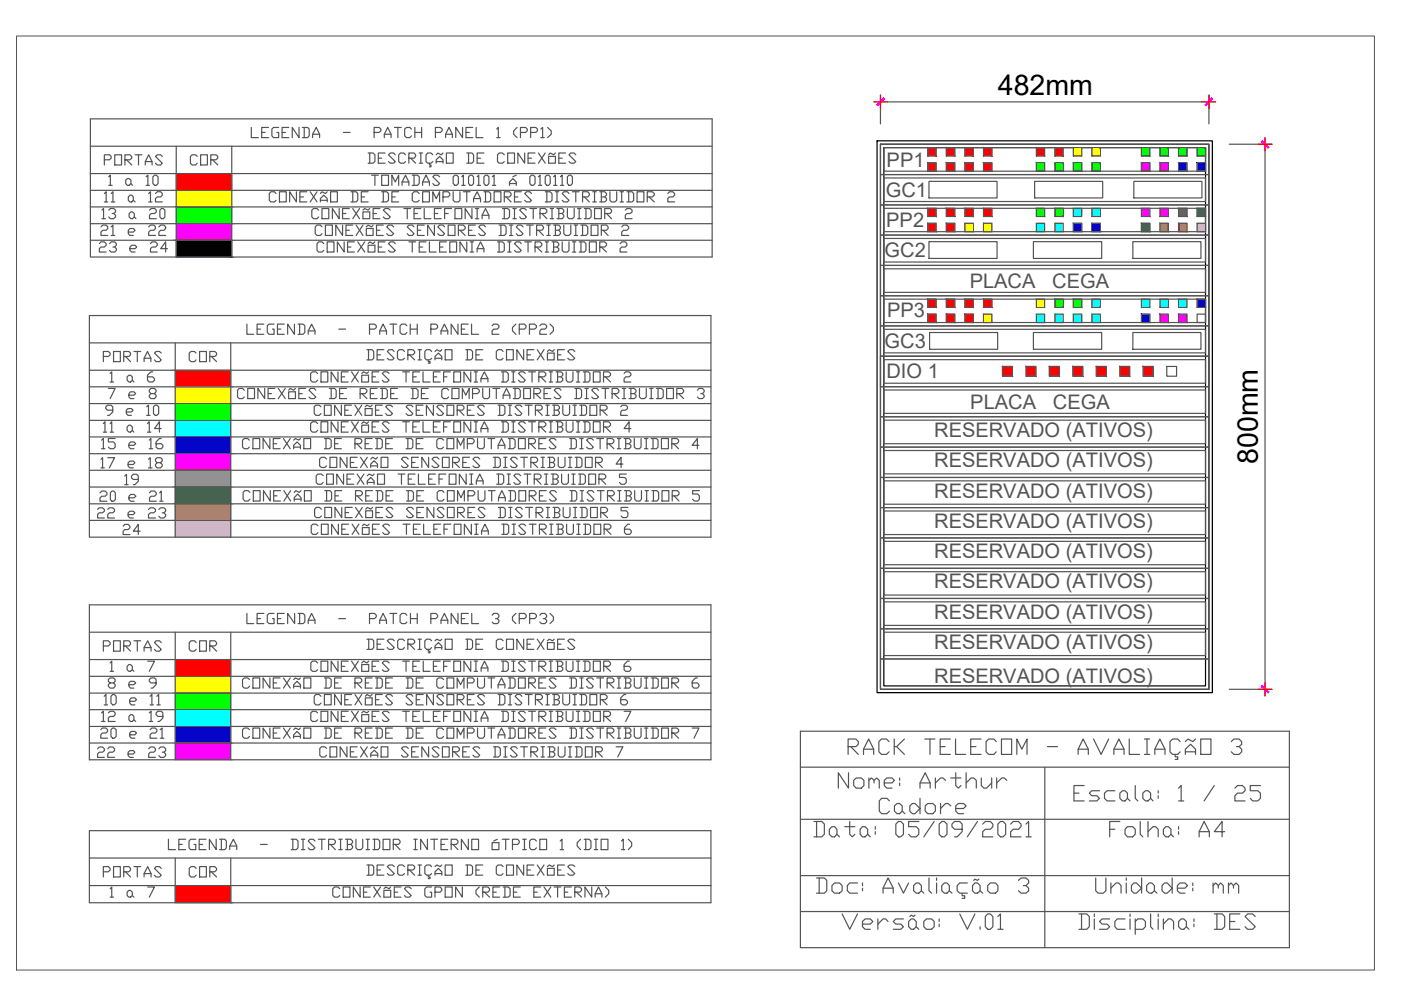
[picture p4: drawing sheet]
<svg xmlns="http://www.w3.org/2000/svg" width="297mm" height="210mm" viewBox="0 0 297 210" stroke-linecap="round" stroke-linejoin="round" font-family="sans-serif">
<!-- layer: PAREDE -->
<path d="M186 29.9h71v117h-71zM186.7 30.6h69.6v115.5h-69.6zM187.4 31.3h68.2v114.1h-68.2z" fill="none" stroke="#000" stroke-width=".25"/>
<!-- layer: COTAS -->
<g fill="none" stroke="#545454" stroke-width=".25">
<path d="M19.2 25.2h131.8v29.3h-131.8zM19.2 31h131.8M19.2 36.8h131.8M37.4 31v23.5M49.1 31v23.5M78 32.4h1.1l.4 .4v1.5l-.4 .3h-1.1M78.4 32.4v2.2M80.2 33.5h.7M81.6 32.4h-1.4v2.2M83.8 32.8l-.3-.4h-.8l-.3 .4 1.4 1.5-.3 .3h-.8l-.3-.3M86 32.8l-.4-.4h-.7l-.4 .4v1.5l.4 .3h.7l.4-.3M86.7 33.5h1.1l.3-.3v-.4l-.3-.4h-1.1v2.2"/>
<path d="M87.1 33.5l1 1.1M88.9 32.4h.7M89.2 32.4v2.2M91.8 32.8l-.4-.4h-.7l-.4 .4v1.5l.4 .3h.7l.4-.3M92.5 34.6v-.7l.7-.7 .7 .7v.7M92.5 34.3h1.4M93.9 32.4l-.4 .4-.7-.4-.3 .4M94.6 32.4h1.5v2.2h-1.5zM99 32.4h1.1l.3 .4v1.5l-.3 .3h-1.1M99.3 32.4v2.2M101.2 33.5h.7M102.6 32.4h-1.4v2.2"/>
<path d="M106.9 32.8l-.4-.4h-.7l-.3 .4v1.5l.3 .3h.7l.4-.3M107.6 32.4h1.5v2.2h-1.5zM111.2 32.4v2.2l-1.4-2.2v2.2M112 33.5h.7M113.4 32.4h-1.4v2.2M114.2 32.4l1.4 2.2M115.6 32.4l-1.4 2.2M116.3 33.2h1.5v1.4h-1.5zM117.8 32.4l-.4 .4-.7-.4-.4 .4M118.5 33.5h.7M119.9 32.4h-1.4v2.2M122.1 32.8l-.4-.4h-.7l-.4 .4 1.5 1.5-.4 .3h-.7l-.4-.3"/>
<path d="M186.7 30.6h69.6v6.4h-69.6zM186.7 37h69.6v6.4h-69.6zM186.7 20.2v6.1M187.4 31.3h68.2v5h-68.2zM187.4 37.7h68.2v5h-68.2zM188.1 21.6h66.7M196.7 34.5h1.8v1.8h-1.8zM196.7 31.3h1.8v1.8h-1.8zM197 38.5h14.4v3.5h-14.4zM200.6 31.3h1.8v1.8h-1.8zM200.6 34.5h1.8v1.8h-1.8zM204.6 34.5h1.8v1.8h-1.8z"/>
<path d="M204.6 31.3h1.8v1.8h-1.8zM208.5 31.3h1.8v1.8h-1.8zM208.5 34.5h1.8v1.8h-1.8zM219.4 38.5h14.4v3.5h-14.4zM219.7 34.5h1.8v1.8h-1.8zM219.7 31.3h1.8v1.8h-1.8zM223.7 31.3h1.7v1.8h-1.7zM223.7 34.5h1.7v1.8h-1.7zM227.6 34.5h1.7v1.8h-1.7zM227.6 31.3h1.7v1.8h-1.7zM231.5 31.3h1.8v1.8h-1.8zM231.5 34.5h1.8v1.8h-1.8z"/>
<path d="M240.4 38.5h14.4v3.5h-14.4zM242 34.5h1.8v1.8h-1.8zM242 31.3h1.8v1.8h-1.8zM245.9 31.3h1.8v1.8h-1.8zM245.9 34.5h1.8v1.8h-1.8zM249.9 34.5h1.8v1.8h-1.8zM249.9 31.3h1.8v1.8h-1.8zM253.8 31.3h1.8v1.8h-1.8zM253.8 34.5h1.8v1.8h-1.8zM256.3 20.2v6.1M260.6 30.6h9.1M268.2 32v112.7"/>
<path d="M19.2 40.4h131.8M19.2 43.9h131.8M19.2 47.4h131.8M19.2 50.9h131.8M186.7 43.4h69.6v6.4h-69.6zM186.7 49.8h69.6v6.5h-69.6zM186.7 56.3h69.6v6.4h-69.6zM187.4 44.2h68.2v4.9h-68.2zM187.4 50.6h68.2v5h-68.2zM187.4 57h68.2v5h-68.2zM196.7 47.3h1.8v1.8h-1.8zM196.7 44.2h1.8v1.7h-1.8z"/>
<path d="M197 51.2h14.4v3.6h-14.4zM200.6 44.2h1.8v1.7h-1.8zM200.6 47.3h1.8v1.8h-1.8zM204.6 47.3h1.8v1.8h-1.8zM204.6 44.2h1.8v1.7h-1.8zM208.5 44.2h1.8v1.7h-1.8zM208.5 47.3h1.8v1.8h-1.8zM219.1 51.2h14.5v3.6h-14.5zM219.7 47.3h1.8v1.8h-1.8zM219.7 44.2h1.8v1.7h-1.8zM223.7 44.2h1.7v1.7h-1.7zM223.7 47.3h1.7v1.8h-1.7z"/>
<path d="M227.6 47.3h1.7v1.8h-1.7zM227.6 44.2h1.7v1.7h-1.7zM231.5 44.2h1.8v1.7h-1.8zM231.5 47.3h1.8v1.8h-1.8zM240.2 51.2h14.4v3.6h-14.4zM242 47.3h1.8v1.8h-1.8zM242 44.2h1.8v1.7h-1.8zM245.9 44.2h1.8v1.7h-1.8zM245.9 47.3h1.8v1.8h-1.8zM249.9 47.3h1.8v1.8h-1.8zM249.9 44.2h1.8v1.7h-1.8zM253.8 44.2h1.8v1.7h-1.8z"/>
<path d="M253.8 47.3h1.8v1.8h-1.8zM19 66.9h131.7v47h-131.7zM19 72.7h131.7M19 78.5h131.7M37.2 72.7v41.2M48.9 72.7v41.2M77.8 74.1h1.1l.3 .4v1.5l-.3 .3h-1.1M78.1 74.1v2.2M80 75.2h.7M81.4 74.1h-1.4v2.2M83.6 74.5l-.4-.4h-.7l-.4 .4 1.5 1.5-.4 .3h-.7l-.4-.3M85.8 74.5l-.4-.4h-.7l-.4 .4v1.5l.4 .3h.7l.4-.3"/>
<path d="M86.5 75.2h1l.4-.3v-.4l-.4-.4h-1v2.2M86.8 75.2l1.1 1.1M88.6 74.1h.8M89 74.1v2.2M91.5 74.5l-.3-.4h-.8l-.3 .4v1.5l.3 .3h.8l.3-.3M92.2 76.3v-.7l.7-.7 .8 .7v.7M92.2 76h1.5M93.7 74.1l-.4 .4-.7-.4-.4 .4M94.4 74.1h1.4v2.2h-1.4zM98.7 74.1h1.1l.4 .4v1.5l-.4 .3h-1.1M99.1 74.1v2.2M100.9 75.2h.7"/>
<path d="M102.3 74.1h-1.4v2.2M106.7 74.5l-.4-.4h-.7l-.4 .4v1.5l.4 .3h.7l.4-.3M107.4 74.1h1.4v2.2h-1.4zM111 74.1v2.2l-1.4-2.2v2.2M111.7 75.2h.8M113.2 74.1h-1.5v2.2M113.9 74.1l1.4 2.2M115.3 74.1l-1.4 2.2M116.1 74.9h1.4v1.4h-1.4zM117.5 74.1l-.3 .4-.8-.4-.3 .4M118.2 75.2h.7M119.7 74.1h-1.5v2.2"/>
<path d="M121.9 74.5l-.4-.4h-.7l-.4 .4 1.5 1.5-.4 .3h-.7l-.4-.3M186.7 62.7h69.6v6.4h-69.6zM186.7 69.1h69.6v6.4h-69.6zM186.7 75.5h69.6v6.5h-69.6zM187.4 63.4h68.2v5h-68.2zM187.4 69.8h68.2v5h-68.2zM187.4 76.3h68.2v5h-68.2zM196.7 66.6h1.8v1.8h-1.8zM196.7 63.4h1.8v1.8h-1.8zM197.1 70.5h14.4v3.6h-14.4zM200.6 63.4h1.8v1.8h-1.8zM200.6 66.6h1.8v1.8h-1.8z"/>
<path d="M204.6 66.6h1.8v1.8h-1.8zM204.6 63.4h1.8v1.8h-1.8zM208.5 63.4h1.8v1.8h-1.8zM208.5 66.6h1.8v1.8h-1.8zM212.5 77.7h2.2v2.1h-2.2zM217.5 77.7h2.1v2.1h-2.1zM219.1 70.5h14.5v3.6h-14.5zM219.7 66.6h1.8v1.8h-1.8zM219.7 63.4h1.8v1.8h-1.8zM222.5 77.7h2.1v2.1h-2.1zM223.7 63.4h1.7v1.8h-1.7zM223.7 66.6h1.7v1.8h-1.7z"/>
<path d="M227.5 77.7h2.1v2.1h-2.1zM227.6 66.6h1.7v1.8h-1.7zM227.6 63.4h1.7v1.8h-1.7zM231.5 63.4h1.8v1.8h-1.8zM231.5 66.6h1.8v1.8h-1.8zM232.4 77.7h2.2v2.1h-2.2zM237.4 77.7h2.1v2.1h-2.1zM240.2 70.5h14.4v3.6h-14.4zM242 66.6h1.8v1.8h-1.8zM242 63.4h1.8v1.8h-1.8zM242.4 77.7h2.1v2.1h-2.1zM245.9 63.4h1.8v1.8h-1.8z"/>
<path d="M245.9 66.6h1.8v1.8h-1.8zM247.4 77.7h2.1v2.1h-2.1zM249.9 66.6h1.8v1.8h-1.8zM249.9 63.4h1.8v1.8h-1.8zM253.8 63.4h1.8v1.8h-1.8zM253.8 66.6h1.8v1.8h-1.8zM19 82h131.7M19 85.6h131.7M19 89.1h131.7M19 92.6h131.7M19 96.2h131.7M19 99.7h131.7"/>
<path d="M186.7 82h69.6v6.4h-69.6zM186.7 88.4h69.6v6.4h-69.6zM186.7 94.8h69.6v6.4h-69.6zM187.4 82.7h68.2v4.9h-68.2zM187.4 89.1h68.2v5h-68.2zM187.4 95.5h68.2v5h-68.2zM19 103.3h131.7M19 106.8h131.7M19 110.3h131.7M186.7 101.2h69.6v6.4h-69.6zM186.7 107.6h69.6v6.5h-69.6zM186.7 114.1h69.6v6.4h-69.6z"/>
<path d="M187.4 102h68.2v4.9h-68.2zM187.4 108.3h68.2v5h-68.2zM187.4 114.8h68.2v4.9h-68.2zM19 128.2h131.7v32.9h-131.7zM19 134h131.7M19 139.8h131.7M37.2 134v27.1M48.9 134v27.1M77.8 135.5h1.1l.3 .4v1.4l-.3 .4h-1.1M78.2 135.5v2.2M80 136.6h.7M81.4 135.5h-1.4v2.2"/>
<path d="M83.6 135.9l-.4-.4h-.7l-.4 .4 1.5 1.4-.4 .4h-.7l-.4-.4M85.8 135.9l-.4-.4h-.7l-.4 .4v1.4l.4 .4h.7l.4-.4M86.5 136.6h1l.4-.4v-.3l-.4-.4h-1v2.2M86.8 136.6l1.1 1.1M88.6 135.5h.8M89 135.5v2.2M91.5 135.9l-.3-.4h-.7l-.4 .4v1.4l.4 .4h.7l.3-.4M92.2 137.7v-.7l.7-.8 .8 .8v.7M92.2 137.3h1.5M93.7 135.5l-.4 .4-.7-.4-.4 .4M94.4 135.5h1.5v2.2h-1.5zM98.7 135.5h1.1l.4 .4v1.4l-.4 .4h-1.1"/>
<path d="M99.1 135.5v2.2M100.9 136.6h.7M102.3 135.5h-1.4v2.2M106.7 135.9l-.4-.4h-.7l-.4 .4v1.4l.4 .4h.7l.4-.4M107.4 135.5h1.5v2.2h-1.5zM111 135.5v2.2l-1.4-2.2v2.2M111.7 136.6h.8M113.2 135.5h-1.5v2.2M113.9 135.5l1.4 2.2M115.3 135.5l-1.4 2.2M116.1 136.2h1.4v1.5h-1.4zM117.5 135.5l-.3 .4-.8-.4-.3 .4"/>
<path d="M118.2 136.6h.7M119.7 135.5h-1.5v2.2M121.9 135.9l-.4-.4h-.7l-.4 .4 1.5 1.4-.4 .4h-.7l-.4-.4M186.7 120.5h69.6v6.4h-69.6zM186.7 126.9h69.6v6.4h-69.6zM186.7 133.3h69.6v6.4h-69.6zM186.7 139.7h69.6v6.4h-69.6zM187.4 121.2h68.2v5h-68.2zM187.4 127.6h68.2v5h-68.2zM187.4 134h68.2v5h-68.2zM19 143.4h131.7M19 147h131.7"/>
<path d="M19 150.5h131.7M19 154h131.7M19 157.5h131.7M169.7 155h103.7v45.9h-103.7zM260.6 146.1h9.1M19 176.1h131.7v15.3h-131.7zM169.7 162.7h103.7M169.7 173.7h103.7M179.9 163.8v3.3l-2.2-3.3v3.3M181 165.5l.5-.6h1.1l.6 .6v1.1l-.6 .5h-1.1l-.5-.5zM184.2 165.5l.6-.6 .5 .6v.5M184.2 164.9v2.2"/>
<path d="M185.3 165.5l.6-.6 .5 .6v1.6M187.5 166h1.6l.5-.5-.5-.6h-1.1l-.5 .6v1.1l.5 .5h1.1M188.6 169.8l-.6-.5h-1.1l-.5 .5v2.2l.5 .5h1.1l.6-.5M189.6 170.9l.6-.5h.5l.6 .5v1.1l-.6 .5h-.5l-.6-.5zM190.7 164.9v.6M190.7 166v.6M192.9 170.9l.5-.5h.6l1.1 1-1.1 1.1h-.6l-.5-.5zM195.1 167.1v-1.1l1.1-2.2 1 2.2v1.1M195.1 166h2.1M195.1 169.3v3.2M196.2 170.9l.5-.5h1.1l.5 .5v1.1l-.5 .5h-1.1l-.5-.5zM198.3 164.9v2.2"/>
<path d="M199.4 170.4v2.1M200.5 165.5l-.6-.6h-.5l-1.1 1.1M201.6 170.9l-.6-.5h-.5l-1.1 1M202.6 163.8v2.8l.6 .5 .5-.5M202.6 171.4h1.7l.5-.5-.5-.5h-1.1l-.6 .5v1.1l.6 .5h1.1M204.8 166l1.1-1.1h.5l.6 .6v1.6M204.8 163.8v3.3M208.1 164.9v1.7l.5 .5h.6l1.1-1.1M210.3 164.9v2.2M211.3 164.9v2.2M213.5 165.5l-.6-.6h-.5l-1.1 1.1M221.5 162.7v38.2"/>
<path d="M19 181.9h131.7M19 187.8h131.7M37.2 181.9v9.5M48.9 181.9v9.5M77.8 183.4h1.1l.3 .3v1.5l-.3 .4h-1.1M78.2 183.4v2.2M80 184.5h.7M81.4 183.4h-1.4v2.2M83.6 183.7l-.4-.3h-.7l-.4 .3 1.5 1.5-.4 .4h-.7l-.4-.4M85.8 183.7l-.4-.3h-.7l-.4 .3v1.5l.4 .4h.7l.4-.4M86.5 184.5h1l.4-.4v-.4l-.4-.3h-1v2.2M86.8 184.5l1.1 1.1"/>
<path d="M88.6 183.4h.8M89 183.4v2.2M91.5 183.7l-.3-.3h-.7l-.4 .3v1.5l.4 .4h.7l.3-.4M92.2 185.6v-.8l.7-.7 .8 .7v.8M92.2 185.2h1.5M93.7 183.4l-.4 .3-.7-.3-.4 .3M94.4 183.4h1.5v2.2h-1.5zM98.7 183.4h1.1l.4 .3v1.5l-.4 .4h-1.1M99.1 183.4v2.2M100.9 184.5h.7M102.3 183.4h-1.4v2.2M106.7 183.7l-.4-.3h-.7l-.4 .3v1.5l.4 .4h.7l.4-.4"/>
<path d="M107.4 183.4h1.5v2.2h-1.5zM111 183.4v2.2l-1.4-2.2v2.2M111.7 184.5h.8M113.2 183.4h-1.5v2.2M113.9 183.4l1.4 2.2M115.3 183.4l-1.4 2.2M116.1 184.1h1.4v1.5h-1.4zM117.5 183.4l-.3 .3-.8-.3-.3 .3M118.2 184.5h.7M119.7 183.4h-1.5v2.2M121.9 183.7l-.4-.3h-.7l-.4 .3 1.5 1.5-.4 .4h-.7l-.4-.4M169.7 185.6h103.7"/>
<path d="M169.7 193.3h103.7M228.8 193.8h1.6l.6 .5v2.2l-.6 .5h-1.6M229.3 193.8v3.2M232 193.8v.5M232 194.8v2.2M235.3 194.8h-1.6l-.6 .6 .6 .5h1l.6 .6-.6 .5h-1.6M238.5 194.8h-1.6l-.5 .6v1.1l.5 .5h1.6M239.6 193.8v.5M239.6 194.8v2.2M240.7 195.4l.5-.6h1.1l.6 .6v1.1l-.6 .5h-1.6M240.7 194.8v3.3M244 193.8v2.7l.5 .5"/>
<path d="M245.6 193.8v.5M245.6 194.8v2.2M246.7 195.9l1-1.1h.6l.5 .6v1.6M246.7 194.8v2.2M249.9 195.4l.5-.6h.6l.5 .6v1.1l-.5 .5h-.6l-.5-.5zM251.5 196.5l.6 .5M253.1 194.8v.6M253.1 195.9v.6M257.5 193.8h1.6l.6 .5v2.2l-.6 .5h-1.6M258 193.8v3.2M260.7 195.4h1.1M262.9 193.8h-2.2v3.2h2.2"/>
<path d="M266.1 194.3l-.5-.5h-1.1l-.5 .5 2.1 2.2-.5 .5h-1.1l-.5-.5"/>
</g>
<!-- layer: 0 -->
<g fill="#f0f" stroke="#f0f" stroke-width=".21">
<path d="M187.3 20.8l.2 .2-1.4 1.4zM187.3 20.8l-1.4 1.4 .2 .2z"/>
<path d="M256.9 20.8l-1.2 1.6-.2-.2zM256.9 20.8l-1.2 1.6 1.4-1.4z"/>
<path d="M267.4 30l1.7 1.2-.3 .2zM267.4 30l1.7 1.2-1.5-1.4z"/>
<path d="M267.6 145.3l1.5 1.4-1.7-1.2zM267.4 145.5l1.4 1.5 .3-.3z"/>
</g>
<path d="M185.2 21.6h2.9M186.7 20.2v2.8M254.8 21.6h3M256.3 20.2v2.8M266.8 30.6h2.9M268.2 29.1v2.9M266.8 146.1h2.9M268.2 144.7v2.9" fill="none" stroke="#f00" stroke-width=".25"/>
<!-- layer: COTAS -->
<g fill="#f00" stroke="#f00" stroke-width=".21">
<path d="M255.6 31.3v1.8z"/>
<path d="M255.6 33.1v3.2z"/>
<path d="M223.7 31.3l1.7 1.8v-1.8zM223.7 31.3l1.7 1.8h-1.7z"/>
<path d="M200.6 31.3l1.8 1.8v-1.8zM200.6 31.3l1.8 1.8h-1.8z"/>
<path d="M208.5 31.3l1.8 1.8v-1.8zM208.5 31.3l1.8 1.8h-1.8z"/>
<path d="M204.6 31.3l1.8 1.8v-1.8zM204.6 31.3l1.8 1.8h-1.8z"/>
<path d="M219.7 31.3l1.8 1.8v-1.8zM219.7 31.3l1.8 1.8h-1.8z"/>
<path d="M196.7 31.3l1.8 1.8v-1.8zM196.7 31.3l1.8 1.8h-1.8z"/>
<path d="M204.6 34.5l1.8 1.8v-1.8zM204.6 34.5l1.8 1.8h-1.8z"/>
<path d="M208.5 34.5l1.8 1.8v-1.8zM208.5 34.5l1.8 1.8h-1.8z"/>
<path d="M200.6 34.5l1.8 1.8v-1.8zM200.6 34.5l1.8 1.8h-1.8z"/>
<path d="M196.7 34.5l1.8 1.8v-1.8zM196.7 34.5l1.8 1.8h-1.8z"/>
<path d="M208.5 44.2l1.8 1.7v-1.7zM208.5 44.2l1.8 1.7h-1.8z"/>
<path d="M200.6 44.2l1.8 1.7v-1.7zM200.6 44.2l1.8 1.7h-1.8z"/>
<path d="M204.6 44.2l1.8 1.7v-1.7zM204.6 44.2l1.8 1.7h-1.8z"/>
<path d="M196.7 44.2l1.8 1.7v-1.7zM196.7 44.2l1.8 1.7h-1.8z"/>
<path d="M200.6 47.3l1.8 1.8v-1.8zM200.6 47.3l1.8 1.8h-1.8z"/>
<path d="M196.7 47.3l1.8 1.8v-1.8zM196.7 47.3l1.8 1.8h-1.8z"/>
<path d="M208.5 63.4l1.8 1.8v-1.8zM208.5 63.4l1.8 1.8h-1.8z"/>
<path d="M200.6 63.4l1.8 1.8v-1.8zM200.6 63.4l1.8 1.8h-1.8z"/>
<path d="M204.6 63.4l1.8 1.8v-1.8zM204.6 63.4l1.8 1.8h-1.8z"/>
<path d="M196.7 63.4l1.8 1.8v-1.8zM196.7 63.4l1.8 1.8h-1.8z"/>
<path d="M204.6 66.6l1.8 1.8v-1.8zM204.6 66.6l1.8 1.8h-1.8z"/>
<path d="M200.6 66.6l1.8 1.8v-1.8zM200.6 66.6l1.8 1.8h-1.8z"/>
<path d="M196.7 66.6l1.8 1.8v-1.8zM196.7 66.6l1.8 1.8h-1.8z"/>
<path d="M242.4 77.7l2.1 2.1v-2.1zM242.4 77.7l2.1 2.1h-2.1z"/>
<path d="M232.4 77.7l2.2 2.1v-2.1zM232.4 77.7l2.2 2.1h-2.2z"/>
<path d="M237.4 77.7l2.1 2.1v-2.1zM237.4 77.7l2.1 2.1h-2.1z"/>
<path d="M222.5 77.7l2.1 2.1v-2.1zM222.5 77.7l2.1 2.1h-2.1z"/>
<path d="M227.5 77.7l2.1 2.1v-2.1zM227.5 77.7l2.1 2.1h-2.1z"/>
<path d="M212.5 77.7l2.2 2.1v-2.1zM212.5 77.7l2.2 2.1h-2.2z"/>
<path d="M217.5 77.7l2.1 2.1v-2.1zM217.5 77.7l2.1 2.1h-2.1z"/>
<path d="M37.4 36.8l11.7 3.6v-3.6zM37.4 36.8l11.7 3.6h-11.7z"/>
<path d="M37.2 78.5l11.7 3.5v-3.5zM37.2 78.5l11.7 3.5h-11.7z"/>
<path d="M37.2 139.8l11.7 3.6v-3.6zM37.2 139.8l11.7 3.6h-11.7z"/>
<path d="M37.2 187.8l11.7 3.6v-3.6zM37.2 187.8l11.7 3.6h-11.7z"/>
</g>
<g fill="#ff0" stroke="#ff0" stroke-width=".21">
<path d="M231.5 31.3l1.8 1.8v-1.8zM231.5 31.3l1.8 1.8h-1.8z"/>
<path d="M227.6 31.3l1.7 1.8v-1.8zM227.6 31.3l1.7 1.8h-1.7z"/>
<path d="M219.7 63.4l1.8 1.8v-1.8zM219.7 63.4l1.8 1.8h-1.8z"/>
<path d="M208.5 66.6l1.8 1.8v-1.8zM208.5 66.6l1.8 1.8h-1.8z"/>
<path d="M204.6 47.3l1.8 1.8v-1.8zM204.6 47.3l1.8 1.8h-1.8z"/>
<path d="M208.5 47.3l1.8 1.8v-1.8zM208.5 47.3l1.8 1.8h-1.8z"/>
<path d="M37.4 40.4l11.7 3.5v-3.5zM37.4 40.4l11.7 3.5h-11.7z"/>
<path d="M37.2 82l11.7 3.6v-3.6zM37.2 82l11.7 3.6h-11.7z"/>
<path d="M37.2 143.4l11.7 3.6v-3.6zM37.2 143.4l11.7 3.6h-11.7z"/>
</g>
<g fill="#0f0" stroke="#0f0" stroke-width=".21">
<path d="M253.8 31.3l1.8 1.8v-1.8zM253.8 31.3l1.8 1.8h-1.8z"/>
<path d="M245.9 31.3l1.8 1.8v-1.8zM245.9 31.3l1.8 1.8h-1.8z"/>
<path d="M249.9 31.3l1.8 1.8v-1.8zM249.9 31.3l1.8 1.8h-1.8z"/>
<path d="M242 31.3l1.8 1.8v-1.8zM242 31.3l1.8 1.8h-1.8z"/>
<path d="M227.6 34.5l1.7 1.8v-1.8zM227.6 34.5l1.7 1.8h-1.7z"/>
<path d="M231.5 34.5l1.8 1.8v-1.8zM231.5 34.5l1.8 1.8h-1.8z"/>
<path d="M219.7 34.5l1.8 1.8v-1.8zM219.7 34.5l1.8 1.8h-1.8z"/>
<path d="M223.7 34.5l1.7 1.8v-1.8zM223.7 34.5l1.7 1.8h-1.7z"/>
<path d="M223.7 44.2l1.7 1.7v-1.7zM223.7 44.2l1.7 1.7h-1.7z"/>
<path d="M219.7 44.2l1.8 1.7v-1.7zM219.7 44.2l1.8 1.7h-1.8z"/>
<path d="M223.7 63.4l1.7 1.8v-1.8zM223.7 63.4l1.7 1.8h-1.7z"/>
<path d="M227.6 63.4l1.7 1.8v-1.8zM227.6 63.4l1.7 1.8h-1.7z"/>
<path d="M37.4 43.9l11.7 3.5v-3.5zM37.4 43.9l11.7 3.5h-11.7z"/>
<path d="M37.2 85.6l11.7 3.5v-3.5zM37.2 85.6l11.7 3.5h-11.7z"/>
<path d="M37.2 147l11.7 3.5v-3.5zM37.2 147l11.7 3.5h-11.7z"/>
</g>
<g fill="#00f" stroke="#00f" stroke-width=".21">
<path d="M249.9 34.5l1.8 1.8v-1.8zM249.9 34.5l1.8 1.8h-1.8z"/>
<path d="M253.8 34.5l1.8 1.8v-1.8zM253.8 34.5l1.8 1.8h-1.8z"/>
<path d="M245.9 34.5l1.8 1.8v-1.8zM245.9 34.5l1.8 1.8h-1.8z"/>
<path d="M242 34.5l1.8 1.8v-1.8zM242 34.5l1.8 1.8h-1.8z"/>
<path d="M253.8 63.4l1.8 1.8v-1.8zM253.8 63.4l1.8 1.8h-1.8z"/>
<path d="M242 66.6l1.8 1.8v-1.8zM242 66.6l1.8 1.8h-1.8z"/>
<path d="M227.6 47.3l1.7 1.8v-1.8zM227.6 47.3l1.7 1.8h-1.7z"/>
<path d="M231.5 47.3l1.8 1.8v-1.8zM231.5 47.3l1.8 1.8h-1.8z"/>
<path d="M37.2 92.6l11.7 3.6v-3.6zM37.2 92.6l11.7 3.6h-11.7z"/>
<path d="M37.2 154l11.7 3.5v-3.5zM37.2 154l11.7 3.5h-11.7z"/>
</g>
<g fill="#f0f" stroke="#f0f" stroke-width=".21">
<path d="M245.9 34.5l1.8 1.8v-1.8zM245.9 34.5l1.8 1.8h-1.8z"/>
<path d="M242 34.5l1.8 1.8v-1.8zM242 34.5l1.8 1.8h-1.8z"/>
<path d="M245.9 44.2l1.8 1.7v-1.7zM245.9 44.2l1.8 1.7h-1.8z"/>
<path d="M242 44.2l1.8 1.7v-1.7zM242 44.2l1.8 1.7h-1.8z"/>
<path d="M249.9 66.6l1.8 1.8v-1.8zM249.9 66.6l1.8 1.8h-1.8z"/>
<path d="M245.9 66.6l1.8 1.8v-1.8zM245.9 66.6l1.8 1.8h-1.8z"/>
<path d="M37.4 47.4l11.7 3.5v-3.5zM37.4 47.4l11.7 3.5h-11.7z"/>
<path d="M37.2 96.2l11.7 3.5v-3.5zM37.2 96.2l11.7 3.5h-11.7z"/>
<path d="M37.2 157.5l11.7 3.6v-3.6zM37.2 157.5l11.7 3.6h-11.7z"/>
</g>
<g fill="#0ff" stroke="#0ff" stroke-width=".21">
<path d="M231.5 44.2l1.8 1.7v-1.7zM231.5 44.2l1.8 1.7h-1.8z"/>
<path d="M227.6 44.2l1.7 1.7v-1.7zM227.6 44.2l1.7 1.7h-1.7z"/>
<path d="M219.7 47.3l1.8 1.8v-1.8zM219.7 47.3l1.8 1.8h-1.8z"/>
<path d="M223.7 47.3l1.7 1.8v-1.8zM223.7 47.3l1.7 1.8h-1.7z"/>
<path d="M231.5 63.4l1.8 1.8v-1.8zM231.5 63.4l1.8 1.8h-1.8z"/>
<path d="M245.9 63.4l1.8 1.8v-1.8zM245.9 63.4l1.8 1.8h-1.8z"/>
<path d="M249.9 63.4l1.8 1.8v-1.8zM249.9 63.4l1.8 1.8h-1.8z"/>
<path d="M242 63.4l1.8 1.8v-1.8zM242 63.4l1.8 1.8h-1.8z"/>
<path d="M227.6 66.6l1.7 1.8v-1.8zM227.6 66.6l1.7 1.8h-1.7z"/>
<path d="M231.5 66.6l1.8 1.8v-1.8zM231.5 66.6l1.8 1.8h-1.8z"/>
<path d="M219.7 66.6l1.8 1.8v-1.8zM219.7 66.6l1.8 1.8h-1.8z"/>
<path d="M223.7 66.6l1.7 1.8v-1.8zM223.7 66.6l1.7 1.8h-1.7z"/>
<path d="M37.2 89.1l11.7 3.5v-3.5zM37.2 89.1l11.7 3.5h-11.7z"/>
<path d="M37.2 150.5l11.7 3.5v-3.5zM37.2 150.5l11.7 3.5h-11.7z"/>
</g>
<path d="M249.9 44.2l1.8 1.7v-1.7zM249.9 44.2l1.8 1.7h-1.8z" fill="#636466" stroke="#636466" stroke-width=".21"/>
<g fill="#136734" stroke="#136734" stroke-width=".21">
<path d="M253.8 44.2l1.8 1.7v-1.7zM253.8 44.2l1.8 1.7h-1.8z"/>
<path d="M242 47.3l1.8 1.8v-1.8zM242 47.3l1.8 1.8h-1.8z"/>
<path d="M37.2 103.3l11.7 3.5v-3.5zM37.2 103.3l11.7 3.5h-11.7z"/>
</g>
<g fill="#cd6928" stroke="#cd6928" stroke-width=".21">
<path d="M249.9 47.3l1.8 1.8v-1.8zM249.9 47.3l1.8 1.8h-1.8z"/>
<path d="M245.9 47.3l1.8 1.8v-1.8zM245.9 47.3l1.8 1.8h-1.8z"/>
<path d="M37.2 106.8l11.7 3.5v-3.5zM37.2 106.8l11.7 3.5h-11.7z"/>
</g>
<g fill="#d19cc7" stroke="#d19cc7" stroke-width=".21">
<path d="M253.8 47.3l1.8 1.8v-1.8zM253.8 47.3l1.8 1.8h-1.8z"/>
<path d="M37.2 110.3l11.7 3.6v-3.6zM37.2 110.3l11.7 3.6h-11.7z"/>
</g>
<path d="M37.4 50.9l11.7 3.6v-3.6zM37.4 50.9l11.7 3.6h-11.7z" fill="#000" stroke="#000" stroke-width=".21"/>
<path d="M37.2 99.7l11.7 3.6v-3.6zM37.2 99.7l11.7 3.6h-11.7z" fill="#939598" stroke="#939598" stroke-width=".21"/>
<path d="M3.5 7.6h287.9v198.1h-287.9z" fill="none" stroke="#545454" stroke-width=".21"/>
<g font-size="7.9" fill="#545454">
<text x="178.9" y="162.3">RACK TELECOM - AVALIAÇÃO 3</text>
<text x="172.2" y="191.6">Doc: Avaliação 3</text>
</g>
<g font-size="6.6" fill="#545454">
<text x="226.8" y="171.1">Escala: 1 / 25</text>
<text x="171.8" y="178.5">Data: 05/09/2021</text>
<text x="234.2" y="178.5">Folha: A4</text>
<text x="231.4" y="190.5">Unidade: mm</text>
<text x="177.8" y="198.3">Versão: V.01</text>
</g>
<g font-size="6.1">
<text x="211.6" y="20.1">482mm</text>
<text x="266.7" y="98.4" transform="rotate(-90 266.7 98.4)">800mm</text>
</g>
<g font-size="5.7" fill="#545454">
<text x="50.8" y="107.6">CONEXÃO DE REDE DE COMPUTADORES DISTRIBUIDOR 5</text>
<text x="66.3" y="104.1">CONEXÃO TELEFONIA DISTRIBUIDOR 5</text>
<text x="66" y="111.1">CONEXÕES SENSORES DISTRIBUIDOR 5</text>
<text x="19.8" y="161.9">22 e 23</text>
<text x="21.2" y="187.3">PORTAS</text>
<text x="39.2" y="187.3">COR</text>
</g>
<g font-size="5.3" fill="#545454">
<text x="52.6" y="30.3">LEGENDA - PATCH PANEL 1 (PP1)</text>
<text x="21.2" y="36.3">PORTAS</text>
<text x="22.2" y="40.6">1 a 10</text>
<text x="39.5" y="36.3">COR</text>
<text x="78" y="40.6">TOMADAS 010101 Á 010110</text>
<text x="20.8" y="47.6">13 a 20</text>
<text x="21.2" y="44.1">11 a 12</text>
<text x="56.1" y="44.1">CONEXÃO DE DE COMPUTADORES DISTRIBUIDOR 2</text>
<text x="65.3" y="47.6">CONEXÕES TELEFONIA DISTRIBUIDOR 2</text>
<text x="20.5" y="51.2">21 e 22</text>
<text x="66" y="51.2">CONEXÕES SENSORES DISTRIBUIDOR 2</text>
<text x="20.1" y="54.7">23 e 24</text>
<text x="66.3" y="54.7">CONEXÕES TELEONIA DISTRIBUIDOR 2</text>
<text x="51.5" y="72">LEGENDA - PATCH PANEL 2 (PP2)</text>
<text x="21.2" y="78">PORTAS</text>
<text x="39.2" y="78">COR</text>
<text x="22.6" y="82.2">1 a 6</text>
<text x="64.9" y="82.2">CONEXÕES TELEFONIA DISTRIBUIDOR 2</text>
<text x="21.5" y="89.3">9 e 10</text>
<text x="22.2" y="85.7">7 e 8</text>
<text x="49.4" y="85.7">CONEXÕES DE REDE DE COMPUTADORES DISTRIBUIDOR 3</text>
<text x="65.6" y="89.3">CONEXÕES SENSORES DISTRIBUIDOR 2</text>
<text x="21.2" y="92.8">11 a 14</text>
<text x="64.9" y="92.8">CONEXÕES TELEFONIA DISTRIBUIDOR 4</text>
<text x="20.5" y="100.5">17 e 18</text>
<text x="20.8" y="96.3">15 e 16</text>
<text x="50.4" y="96.3">CONEXÃO DE REDE DE COMPUTADORES DISTRIBUIDOR 4</text>
<text x="67" y="100.2">CONEXÃO SENSORES DISTRIBUIDOR 4</text>
<text x="20.5" y="107.6">20 e 21</text>
<text x="25.4" y="104.1">19</text>
<text x="19.8" y="111.1">22 e 23</text>
<text x="25" y="114.7">24</text>
<text x="65.3" y="114.7">CONEXÕES TELEFONIA DISTRIBUIDOR 6</text>
<text x="51.5" y="133.3">LEGENDA - PATCH PANEL 3 (PP3)</text>
<text x="21.2" y="139.3">PORTAS</text>
<text x="22.6" y="143.6">1 a 7</text>
<text x="39.2" y="139.3">COR</text>
<text x="64.9" y="143.6">CONEXÕES TELEFONIA DISTRIBUIDOR 6</text>
<text x="22.2" y="147.1">8 e 9</text>
<text x="50.4" y="147.1">CONEXÃO DE REDE DE COMPUTADORES DISTRIBUIDOR 6</text>
<text x="20.8" y="154.2">12 a 19</text>
<text x="21.2" y="150.6">10 e 11</text>
<text x="64.9" y="154.2">CONEXÕES TELEFONIA DISTRIBUIDOR 7</text>
<text x="65.6" y="150.6">CONEXÕES SENSORES DISTRIBUIDOR 6</text>
<text x="20.5" y="157.7">20 e 21</text>
<text x="50.4" y="157.7">CONEXÃO DE REDE DE COMPUTADORES DISTRIBUIDOR 7</text>
<text x="67" y="161.6">CONEXÃO SENSORES DISTRIBUIDOR 7</text>
<text x="34.9" y="181.3">LEGENDA - DISTRIBUIDOR INTERNO ÓTPICO 1 (DIO 1)</text>
<text x="22.6" y="191.6">1 a 7</text>
<text x="69.5" y="191.6">CONEXÕES GPON (REDE EXTERNA)</text>
</g>
<g font-size="4.3" fill="#545454">
<text x="188" y="35.4">PP1</text>
<text x="187.8" y="41.8">GC1</text>
<text x="187.9" y="48.1">PP2</text>
<text x="187.6" y="54.5">GC2</text>
<text x="205.6" y="61">PLACA</text>
<text x="223.1" y="61">CEGA</text>
<text x="188.1" y="67.3">PP3</text>
<text x="187.6" y="73.8">GC3</text>
<text x="187.9" y="80.2">DIO 1</text>
<text x="205.7" y="86.8">PLACA</text>
<text x="223.2" y="86.8">CEGA</text>
<text x="198.1" y="92.7">RESERVADO (ATIVOS)</text>
<text x="198.1" y="99.1">RESERVADO (ATIVOS)</text>
<text x="198.1" y="105.5">RESERVADO (ATIVOS)</text>
<text x="198.1" y="111.9">RESERVADO (ATIVOS)</text>
<text x="198.1" y="118.4">RESERVADO (ATIVOS)</text>
<text x="198.1" y="124.8">RESERVADO (ATIVOS)</text>
<text x="198.1" y="131.2">RESERVADO (ATIVOS)</text>
<text x="198.1" y="137.6">RESERVADO (ATIVOS)</text>
<text x="198.1" y="144.8">RESERVADO (ATIVOS)</text>
</g>
</svg>
